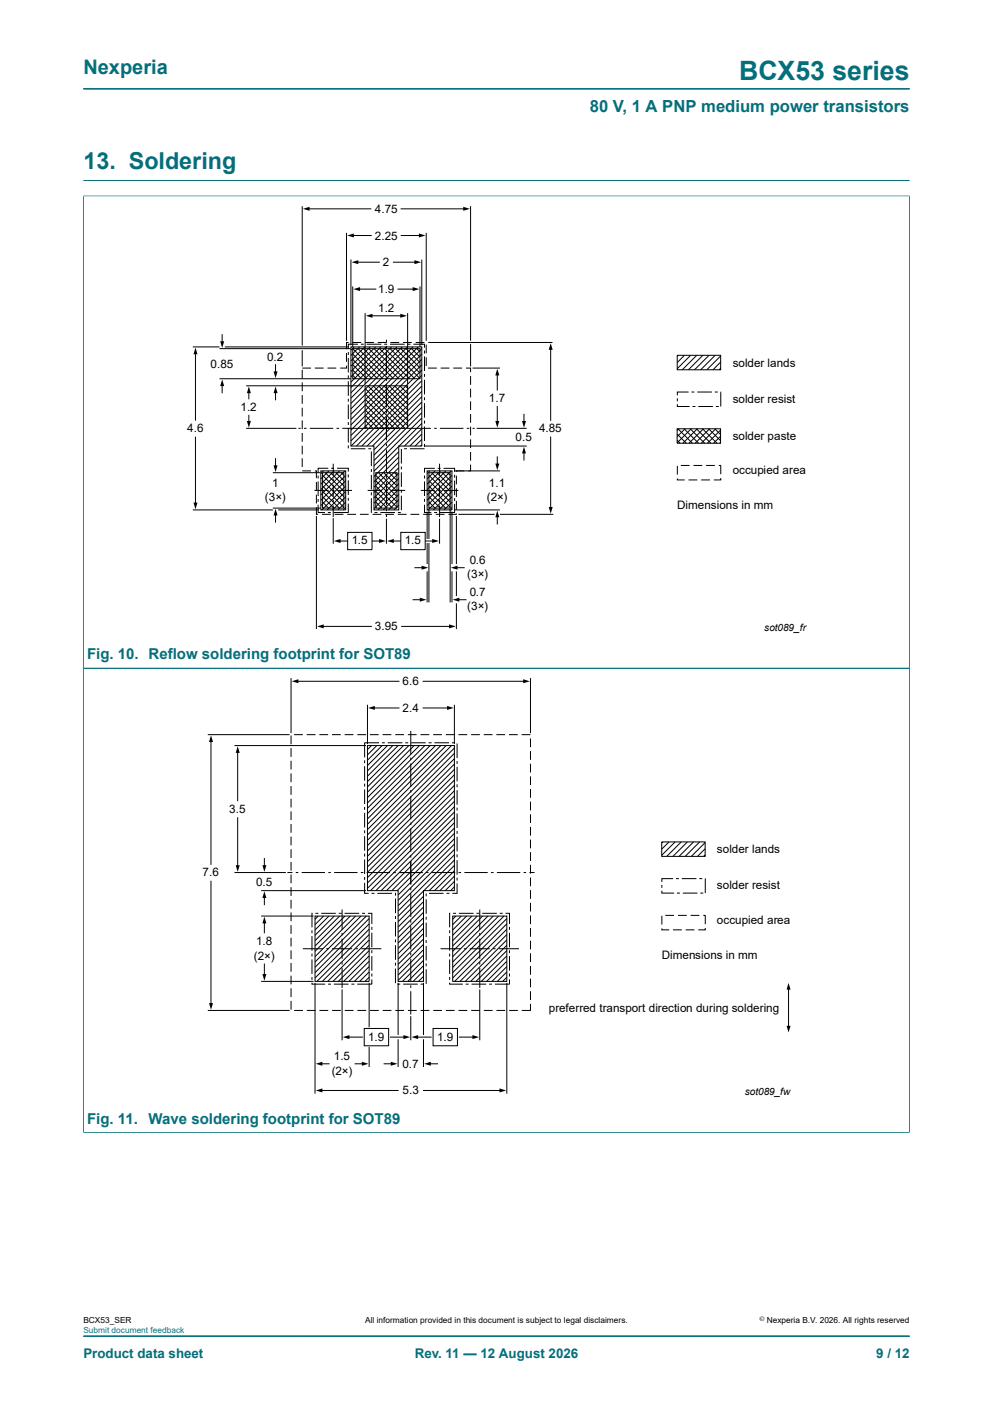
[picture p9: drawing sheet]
<svg xmlns="http://www.w3.org/2000/svg" width="210mm" height="297mm" viewBox="0 0 210 297" stroke-linecap="round" stroke-linejoin="round" font-family="sans-serif">
<path d="M17.6 18.8h174.8M17.6 38.2h174.8M17.6 41.5h174.8M17.6 41.4v198.2M192.4 41.4v198.2M17.6 141.4h174.8M17.6 239.5h174.8M17.6 282.6h174.8" fill="none" stroke="#036f7b" stroke-width=".21"/>
<g fill="none" stroke="#000" stroke-width=".21">
<path d="M63.9 43.6v29.5M65.2 44.2h13.2M73.3 49.3v22.8M74.2 54.9v18.1M74.6 49.8h3.9M75.5 55.5h4.7M83.2 55.5h4.7M84.8 44.2h13.4M84.8 49.8h4.1M89.2 54.9v18.1M90.1 49.3v22.8M99.5 43.6v28.5"/>
<path d="M40.8 73.4h5.6M41.3 74.7v14.2M46.4 73.8h27.8M47 70.8v1.7M47.5 73.4h26.3M58.3 77.2v1.6M63.9 77.9h1.9M63.9 74.1v3.4M63.9 78.2v1.9M66.6 77.9h1.8M69.3 77.9h1.8M73.3 77.4v.5h-1.4"/>
<path d="M73.3 74.7v1.8M73.7 74.5v.6M73.7 75.7v3.1M73.7 79.4v.6M73.7 72.4h-.4v1.5M74.2 73.4h15v21h-4.9v13.5h-5.2v-13.5h-4.9zM74.5 72.4h1.9M74.6 73.8l6.4 6.3M74.6 74.9l5.2 5.2M74.6 76l4.1 4.1M74.6 77.1l3 3M74.6 78.3l1.8 1.8"/>
<path d="M74.6 79.4l.7 .7M74.6 60.6v12.8M74.6 73.8h14.2v6.3h-14.2zM74.9 73.4l-.7 .7M75.7 72.8h-2v1.1M75.7 73.8l6.4 6.3M75.9 61.2h3.6M76 73.4l-1.8 1.8M76.3 72.8h.6M76.9 73.8l6.3 6.3M77.2 73.4l-3 2.9M77.2 72.4h1.9"/>
<path d="M77.2 66.2v15.1M77.6 72.8h3M78 73.8l6.3 6.3M78.2 66.8h6.7M78.3 73.4l-4.1 4.1M79.1 73.8l6.4 6.3M79.4 73.4l-5.2 5.2M79.9 72.4h1.8M80.2 73.8l6.4 6.3M80.5 73.4l-6.3 6.3M81.3 72.8h.6M81.4 73.8l6.3 6.3"/>
<path d="M81.7 73.4l-7.5 7.4M81.7 71.9v.6M81.7 73.2v.5M81.7 74.4v4.9M82.5 72.8h3.1M82.5 73.8l6.4 6.3M82.6 72.4h1.8M82.8 73.4l-8.6 8.6M83.6 73.8l5.2 5.1M83.9 73.4l-9.7 9.7M84.2 61.2h3.3M84.8 73.8l4 4"/>
<path d="M85.1 73.4l-10.9 10.8M85.2 72.4h1.9M85.9 73.8l2.9 2.9M86.2 73.4l-12 12M86.2 72.8h.6M86.2 66.2v15.1M87 73.8l1.8 1.8M87.3 73.4l-13.1 13.1M87.4 72.8h2.4v.7M87.9 72.4h1.9M88.1 73.8l.7 .6M88.4 73.4l-14.2 14.2"/>
<path d="M88.8 60.6v12.8M89.2 73.8l-15 14.9M89.2 74.9l-15 15M89.2 76l-15 15M89.2 77.1l-15 15M89.2 78.3l-15 15M89.2 79.4l-15 15M89.8 74.2v.6M89.8 75.4v3.1M89.8 79.1v.6M90.1 72.9v1.8M90.1 75.6v1.8"/>
<path d="M90.5 77.9h1.9M90.6 72.4h26.2M93.2 77.9h1.8M95.9 77.9h1.8M98.5 77.9h1v.8M99.5 72.8v4.7M99.5 79.6v1.8M99.9 77.9h5.8M105.2 79.1v3.4M116.5 73.7v15.2M143.2 75.2h9.2v3h-9.2zM143.5 75.2l-.3 .2"/>
<path d="M144.7 75.2l-1.5 1.5M146.1 75.2l-2.9 2.8M147.3 75.2l-3 3M148.6 75.2l-3 3M149.9 75.2l-3 3M151.2 75.2l-3 3M152.4 77.9l-.3 .3M152.4 76.6l-1.6 1.6M152.4 75.3l-2.9 2.9M41.3 92.5v14.1M46.4 80.1h27.8M47 81.4v1.7"/>
<path d="M52.1 90.6h10.6M52.1 81.6h24.7M52.6 82.9v1.5M52.6 87.9v1.4M57.7 100h10.1M58.3 82.9v1.7M58.3 97v1.7M63.1 90.6h.5M63.9 80.9v1.9M63.9 83.6v1.8M63.9 86.2v1.9M63.9 88.9v1.9"/>
<path d="M63.9 91.6v1.8M63.9 94.3v1.8M63.9 96.9v1.9M63.9 99.6h1.9M64.3 90.6h.5M65.5 90.6h5M66.6 99.6h.3v1.5M67.9 99.6h5.2v8.3h-5.2zM68.2 100h4.5v7.5h-4.5zM68.4 99.6l-.5 .6M68.8 100l3.9 3.9M69.4 99.1h-2.1v.9"/>
<path d="M69.5 99.6l-1.6 1.7M69.9 100l2.8 2.8M70 99.1h.7M70.5 98.1v2.5M70.7 99.6l-2.8 2.8M71 100l1.7 1.7M71.2 90.6h.5M71.3 99.1h2.4v.7M71.8 99.6l-3.9 4M72.2 100l.5 .5M72.4 90.6h4.9M72.9 99.6l-5 5.1"/>
<path d="M73.7 80.6v3.1M73.7 84.3v.7M73.7 85.6v3.1M73.7 89.3v.6M73.7 90.5v3.1M73.7 94.2v.6M74.2 94.9h3.1M77.2 81.6h9v9h-9zM77.2 82.2l8.4 8.4M77.2 83.3l7.3 7.3M77.2 84.4l6.2 6.2M77.2 85.6l5.1 5"/>
<path d="M77.2 86.7l3.9 3.9M77.2 87.8l2.8 2.8M77.2 88.9l1.7 1.7M77.2 90.1l.5 .5M77.8 81.6l8.4 8.4M77.9 94.9h.6M78 90.6h.6M78.5 95.5v3.1M78.5 99.2v.6M78.9 81.6l7.3 7.3M79.3 90.6h4.9M79.5 100h4.4v7.5h-4.4z"/>
<path d="M80 100l4 3.9M80 81.6l6.2 6.2M81.2 100l2.8 2.8M81.2 81.6l5 5M81.7 80.1v.5M81.7 81.3v4.9M81.7 86.9v.6M81.7 88.2v4.9M81.7 93.8v.6M81.7 95.1v4.9M82.3 100l1.7 1.7M82.3 81.6l3.9 3.9"/>
<path d="M83.4 100l.6 .5M83.4 81.6l2.8 2.8M84.3 95.6l-5.2 5.2M84.3 96.7l-5.2 5.2M84.3 97.8l-5.2 5.3M84.3 99l-5.2 5.2M84.6 81.6l1.6 1.7M84.9 95v3.1M84.9 98.7v.6M84.9 99.9v3.1M84.9 90.6h.6M85.5 94.9h.6"/>
<path d="M85.7 81.6l.5 .5M86.2 90.6h4.9M86.7 94.9h3.1M89.2 81.7l-12.7 12.7M89.2 82.8l-11.6 11.6M89.2 83.9l-10.4 10.5M89.2 85l-10.1 10.2M89.2 86.2l-10.1 10.1M89.2 87.3l-10.1 10.1M89.2 88.4l-10.1 10.1M89.2 89.6l-10.1 10.1M89.2 90.7l-3.7 3.7"/>
<path d="M89.2 91.8l-2.5 2.6M89.2 80.5l-13.8 13.9M89.2 92.9l-1.4 1.5M89.2 94.1l-.3 .3M89.6 94.4h21.8M89.8 80.3v3.1M89.8 84v.7M89.8 85.3v3.1M89.8 89v.6M89.8 90.2v3.1M89.8 93.9v.6M90.3 99.6h5.3v8.3h-5.3z"/>
<path d="M90.7 100h4.5v7.5h-4.5zM90.9 99.6l-.6 .6M91.3 100l3.9 3.9M91.8 90.6h.6M92 99.1h-2.2v.9M92 99.6l-1.7 1.7M92.4 100l2.8 2.8M92.6 99.1h.6M93 98.1v2.5M93.1 90.6h4.9M93.2 99.6l-2.9 2.8M93.5 100l1.7 1.7"/>
<path d="M93.8 99.1h2.3v.7M94.3 99.6l-4 4M94.7 100l.5 .5M95.4 99.6l-5.1 5.1M96 99.6h9.7M98.2 99.6h-1.7v.2M98.7 90.6h.5M99.5 98.3v1.3h-.5M99.5 82.2v1.9M99.5 84.9v1.9M99.5 87.6v1.8M99.5 90.3v1.8"/>
<path d="M99.5 92.9v1.9M99.5 95.6v1.9M99.9 90.6h.5M100.8 90.6h10.6M105.2 86v3.3M105.2 96.6v1.7M110.8 87.6v1.7M110.8 95.6v1.7M116.5 92.5v15M143.2 90.7h9.2v3.1h-9.2zM143.2 91.8l1.9 2M143.2 93.1l.6 .7"/>
<path d="M143.2 85.5v.5h2.6M143.2 84.3v.6M143.2 98.5v1.9M143.4 90.7l3 3.1M143.6 90.7l-.4 .4M144 98.5h1.8M144.7 90.7l3 3.1M144.9 90.7l-1.7 1.7M145.6 82.9h-2.4v.7M146 90.7l3 3.1M146.2 90.7l-3 3M146.2 82.9h.7"/>
<path d="M146.5 86h.6M146.7 98.5h1.8M147.3 90.7l3 3.1M147.5 82.9h3.1M147.5 90.7l-3.1 3.1M147.7 86h3.1M148.6 90.7l3 3.1M148.8 90.7l-3.1 3.1M149.3 98.5h1.9M149.9 90.7l2.5 2.5M150.1 90.7l-3.1 3.1M151.2 90.7l1.2 1.2"/>
<path d="M151.2 82.9h.6M151.4 90.7l-3.1 3.1M151.4 86h.6M152 98.5h.4v1.8M152.4 93.6l-.2 .2M152.4 92.3l-1.5 1.5M152.4 91l-2.8 2.8M152.4 82.9v3.1M40.8 107.9h16.9M57.7 107.5h10.1M58.3 108.8v1.6M58.8 107.9h8.6"/>
<path d="M66.5 103.7h3M66.9 107.3v1.5h.4M66.9 102v1.8M66.9 104.6v1.9M66.9 109.2v23.9M67.3 106.8v1.6h1.4M67.3 100.6v.6M67.3 101.8v3.1M67.3 105.5v.7M68.1 108.8h1.8M68.2 100.6l4.5 4.5M68.2 101.7l4.5 4.5"/>
<path d="M68.2 102.8l4.5 4.5M68.2 103.9l3.6 3.6M68.2 105.1l2.4 2.4M68.2 106.2l1.3 1.3M68.2 107.3l.2 .2M69.3 108.4h.7M70.2 103.7h.5M70.5 101.3v.5M70.5 102.5v2.5M70.5 105.7v.5M70.5 106.9v2.5M70.5 109.6v5.4"/>
<path d="M70.8 108.8h1.8M71.4 103.7h3M71.7 114.4h1.7M73.1 100.6l-5.2 5.2M73.1 101.7l-5.2 5.3M73.1 102.8l-5 5.1M73.1 104l-3.9 3.9M73.1 105.1l-2.8 2.8M73.1 106.2l-1.7 1.7M73.1 107.3l-.5 .6M73.4 108.8h1.9M73.5 112.6h5.2v3.7h-5.2z"/>
<path d="M73.7 106.5v1.9h-3.1M73.7 100.4v.6M73.7 101.6v3.1M73.7 105.3v.6M76.1 108.8h1.9M77.8 103.7h3M78.5 105.4l.1 3M78.5 100.5v3M78.5 104.2v.6M78.8 114.4h1.7M78.8 108.8h1.8M79.2 108.4h.6"/>
<path d="M79.5 100.6l4.5 4.5M79.5 101.7l4.5 4.5M79.5 102.8l4.5 4.5M79.5 103.9l3.5 3.6M79.5 105.1l2.4 2.4M79.5 106.2l1.3 1.3M79.5 107.3l.1 .2M80.4 108.4h3.1M81.5 103.7h.5M81.5 108.8h1.8M81.7 100.7v.5M81.7 101.9v5"/>
<path d="M81.7 107.6v.5M81.7 108.8v.6M81.7 109.7v5.3M82.7 103.7h3M83 114.4h1.7M84.1 108.8h1.9M84.1 108.4h.7M84.3 100.1l-5.2 5.2M84.3 101.2l-5.2 5.2M84.3 102.3l-5.2 5.3M84.3 103.5l-4.4 4.4M84.3 104.6l-3.2 3.3"/>
<path d="M84.3 105.7l-2.1 2.2M84.3 106.9l-1 1M84.8 112.6h5.1v3.7h-5.1zM84.9 103.6v.6M84.9 104.8v3.1M86.8 108.8h1.9M89 103.7h3M89.5 108.8h1.8M89.8 106.8v1.6h1.4M89.8 100.6v.6M89.8 101.8v3.1M89.8 105.5v.6"/>
<path d="M90 114.4h1.7M90.3 108.2v5.8M90.3 114.9v4.4M90.7 100.6l4.5 4.5M90.7 101.7l4.5 4.5M90.7 102.8l4.5 4.5M90.7 103.9l3.6 3.6M90.7 105.1l2.4 2.4M90.7 106.2l1.3 1.3M90.7 107.3l.2 .2M90.7 107.8v6.2M90.7 114.9v12.5"/>
<path d="M91.8 108.4h.6M92.2 108.8h1.8M92.7 103.7h.5M93 101.3v.5M93 102.5v2.5M93 105.7v.5M93 106.9v2.5M93 109.7v5.3M93.9 103.7h3M95.2 107.8v19.6M95.6 100.6l-5.3 5.2M95.6 101.7l-5.3 5.3"/>
<path d="M95.6 102.8l-5.1 5.1M95.6 104l-3.9 3.9M95.6 105.1l-2.8 2.8M95.6 106.2l-1.7 1.7M95.6 107.3l-.5 .6M95.6 108.2v11.1M96 107.9h9.7M96.1 106.6v1.8h-3M96.1 100.4v.7M96.1 101.7v3.1M96.1 105.4v.6M96.5 108.6v.2h-1.7"/>
<path d="M96.5 100.6v1.9M96.5 103.3v1.8M96.5 106v1.8M96.5 109.2v10.1M96.9 108.8h7.7M105.2 109.1v1.7M105.7 108.8h11.3M143.2 101.2v.3h1.6M145.6 101.5h1.9M148.3 101.5h1.8M152.4 101.1v.4h-1.4M68.2 132.5h10.3"/>
<path d="M84.9 132.5h10.4M87.4 126.9h1.7M87.7 120.1h1.7M90.3 120.9v6.5M95.6 120.9v6.5M96.5 120.1h1.7M96.5 120.9v5.2M96.5 127.6v5.5M96.9 126.9h1.6M44.1 155.4h17M44.6 156.7v26.1M49.7 157.7h27.6"/>
<path d="M50.3 159v10.4M61.6 143.6v11.4M61.6 155.6v1.8M61.6 158.3v1.8M62.2 155.4h1.8M62.8 144.1h21.6M64.9 155.4h1.8M67.5 155.4h1.9M70.2 155.4h1.9M72.9 155.4h1.8M75.6 155.4h1.8M77.7 157.7h18.4v30.7h-6.5v19.2h-5.4v-19.2h-6.5z"/>
<path d="M77.7 149.2v8.1M78.2 155.4h1.9M78.6 157.7l-.9 .9M79 149.8h5.4M79.7 157.7l-2 2M80.2 157.1h-3.1v3.1M80.8 157.1h.6M80.8 157.7l-3.1 3.1M80.9 155.4h1.9M81.9 157.7l-4.2 4.3M82 157.1h3.1M83.1 157.7l-5.4 5.4"/>
<path d="M83.6 155.4h1.8M84.2 157.7l-6.5 6.5M85.3 157.7l-7.6 7.6M85.7 157.1h.6M86.3 155.4h1.8M86.5 157.7l-8.8 8.8M86.9 154.6v5M86.9 157.1h3.1M87.6 157.7l-9.9 9.9M88.7 157.7l-11 11M88.9 155.4h1.9M89.5 149.8h5.3"/>
<path d="M89.5 144.1h21.4M89.8 157.7l-12.1 12.2M90.6 157.1h.7M91 157.7l-13.3 13.3M91.6 155.4h1.9M91.9 157.1h3.1M92.1 157.7l-14.4 14.4M93.2 157.7l-15.5 15.5M94.3 155.4h1.8M94.4 157.7l-16.7 16.7M95.5 157.7l-17.8 17.8M95.6 157.1h.6"/>
<path d="M96.1 149.2v8.1M96.1 158.2l-18.4 18.4M96.1 159.4l-18.4 18.4M96.7 157.3v3.1M97 155.4h1.8M99.6 155.4h1.9M102.3 155.4h1.9M105 155.4h1.8M107.6 155.4h1.9M110.3 155.4h1.9M112.2 143.6v11.4M112.2 156.2v1.9"/>
<path d="M112.2 158.9v1.8M50.3 173v10.3M61.6 160.9v1.9M61.6 163.6v1.9M61.6 166.3v1.8M61.6 169v1.8M61.6 171.6v1.9M61.6 174.3v1.9M61.6 177v1.8M61.6 179.6v1.9M77.1 160.8v.6M77.1 162.1v3"/>
<path d="M77.1 165.8v.6M77.1 167v3.1M77.1 170.7v.6M77.1 171.9v3.1M77.1 175.6v.7M77.1 176.9v3.1M86.9 160.3v.5M86.9 161.5v4.9M86.9 167.1v.6M86.9 168.4v4.9M86.9 174v.5M86.9 175.3v4.9"/>
<path d="M96.1 165l-18.4 18.4M96.1 166.1l-18.4 18.4M96.1 167.3l-18.4 18.4M96.1 168.4l-18.4 18.4M96.1 169.5l-18.4 18.4M96.1 170.7l-17.7 17.7M96.1 176.3l-12.1 12.1M96.1 177.4l-11.9 11.9M96.1 178.6l-11.9 11.9M96.1 179.7l-11.9 11.9M96.1 174l-14.4 14.4M96.1 175.2l-13.2 13.2"/>
<path d="M96.1 160.5l-18.4 18.4M96.1 161.6l-18.4 18.4M96.1 162.8l-18.4 18.3M96.1 163.9l-18.4 18.4M96.1 171.8l-16.6 16.6M96.1 172.9l-15.5 15.5M96.7 161v.6M96.7 162.2v3.1M96.7 165.9v.6M96.7 167.1v3.1M96.7 170.8v.7M96.7 172.1v3.1"/>
<path d="M96.7 175.8v.6M96.7 177v3.1M112.2 161.6v1.8M112.2 164.2v1.9M112.2 166.9v1.9M112.2 169.6v1.8M112.2 172.3v1.8M112.2 174.9v1.9M112.2 177.6v1.9M139.9 178.1h9.2v3.1h-9.2zM140.2 178.1l-.3 .2M141.5 178.1l-1.6 1.5"/>
<path d="M142.8 178.1l-2.9 2.8M144.1 178.1l-3.1 3.1M145.4 178.1l-3.1 3.1M146.7 178.1l-3.1 3.1M148 178.1l-3.1 3.1M149.1 179.5l-1.6 1.7M149.1 178.2l-2.9 3M44.6 186.4v26.1M49.7 184.6h10.6M55.3 193.8h10.9M55.3 188.4h22M55.9 181.6v1.7"/>
<path d="M55.9 189.7v1.7M55.9 195.1v2.2M60.8 184.6h1M61.6 182.3v1.9M61.6 185v1.8M61.6 187.7v1.8M61.6 190.3v1.9M61.6 193v1.9M61.6 195.7v1.8M61.6 198.4v1.8M62.6 184.6h.5M63.8 184.6h4.9"/>
<path d="M66 196.8v.6M66 198v3.1M66.1 193.2h-.1v3M66.6 193.8h11.5v13.8h-11.5zM66.7 193.2h.6M67.3 193.8l-.7 .7M67.9 193.2h3.1M68.4 193.8l-1.8 1.8M69.4 184.6h.6M69.6 193.8l-3 2.9M70.7 184.6h4.9M70.7 193.8l-4.1 4.1"/>
<path d="M71.6 193.2h.7M71.8 193.8l-5.2 5.2M72.3 192.4v4.2M72.3 197.3v.6M72.3 198.6v4.2M72.9 193.2h3.1M72.9 193.8l-6.3 6.3M74.1 193.8l-7.5 7.4M75.2 193.8l-8.6 8.6M76.3 184.6h.5M76.3 193.8l-9.7 9.7M76.6 193.2h.6"/>
<path d="M77.1 186.7v2.3h.9M77.1 180.6v.6M77.1 181.8v3.1M77.1 185.5v.6M77.5 193.8l-10.9 10.8M77.5 184.6h5M77.8 193.2h.8v2.3M78.1 194.3l-11.5 11.5M78.1 195.4l-11.5 11.5M78.1 196.6l-11.1 11M78.1 197.7l-9.9 9.9M78.1 198.8l-8.8 8.8"/>
<path d="M78.1 200l-7.7 7.6M78.6 189h.6M78.6 196.1v.6M78.6 197.3v3.1M79.8 189h3.1M83.2 184.6h.5M83.5 189h.1v.5M83.6 200v3M83.6 198.7v.6M83.6 193.8v.6M83.6 195v3.1M83.6 190.1v3.1"/>
<path d="M84.4 184.6h5M86.9 180.9v.5M86.9 182.1v5M86.9 187.8v.5M86.9 189v5M86.9 194.7v.5M86.9 195.9v5M89.6 189.6l-5.4 5.4M89.6 194.1l-5.4 5.4M89.6 195.3l-5.4 5.3M89.6 190.7l-5.4 5.4M89.6 191.9l-5.4 5.3"/>
<path d="M89.6 193l-5.4 5.4M89.6 196.4l-5.4 5.3M89.6 197.5l-5.4 5.4M89.6 198.6l-5.4 5.4M89.6 199.8l-5.4 5.3M90.1 184.6h.5M90.1 189v.6M90.1 190.2v3.1M90.1 193.9v.6M90.1 195.2v3M90.1 198.9v.6M90.7 189h3.1"/>
<path d="M91.3 184.6h5M94.4 189h.6M95.1 196.8v.6M95.1 198v3.1M95.2 193.2h-.1v3M95.7 193.8h11.5v13.8h-11.5zM95.8 193.2h.6M96.1 180.8l-11.9 11.9M96.1 181.9l-11.9 11.9M96.1 187.6l-.8 .8M96.1 183.1l-5.3 5.3M96.1 184.2l-4.2 4.2"/>
<path d="M96.1 185.3l-3.1 3.1M96.1 186.5l-1.9 1.9M96.4 193.8l-.7 .7M96.7 186.9v2.1h-1M96.7 180.7v.6M96.7 182v3M96.7 185.7v.6M97 184.6h.5M97.1 193.2h3M97.5 193.8l-1.8 1.8M98.2 184.6h4.9M98.7 193.8l-3 2.9"/>
<path d="M99.8 193.8l-4.1 4.1M100.8 193.2h.6M100.9 193.8l-5.2 5.2M101.5 192.4v4.2M101.5 197.3v.6M101.5 198.6v4.2M102 193.2h3.1M102.1 193.8l-6.4 6.3M103.2 193.8l-7.5 7.4M103.9 184.6h.5M104.3 193.8l-8.6 8.6M105.1 184.6h4.9"/>
<path d="M105.4 193.8l-9.7 9.7M105.7 193.2h.6M106.6 193.8l-10.9 10.8M106.9 193.2h.8v2.3M107.2 194.3l-11.5 11.5M107.2 195.4l-11.5 11.5M107.2 196.6l-11.1 11M107.2 197.7l-9.9 9.9M107.2 198.8l-8.8 8.8M107.2 200l-7.7 7.6M107.7 196.1v.6M107.7 197.3v3.1"/>
<path d="M110.7 184.6h.6M112 184.6h1.1M112.2 180.3v1.8M112.2 182.9v1.9M112.2 185.6v1.9M112.2 188.3v1.8M112.2 191v1.8M112.2 193.6v1.9M112.2 196.3v1.9M112.2 199v1.8M140 188.4v.5h2.6M140 196.4v.3h1.5"/>
<path d="M140 187.2v.6M140 193.7v1.9M140.7 193.6h1.9M142.3 185.9h-2.3v.7M142.3 196.7h1.9M143 185.9h.6M143.2 188.9h.6M143.4 193.6h1.8M144.2 185.9h3.1M144.4 188.9h3.1M145 196.7h1.9M146.1 193.6h1.8"/>
<path d="M147.9 185.9h.6M148.1 188.9h.6M148.7 193.6h.5v1.9M149.1 185.9l.1 3M149.1 180.8l-.3 .4M149.2 196.3v.4h-1.5M44.1 213.7h17M55.3 207.6h10.9M55.9 203.9v2.4M61.6 201v1.9M61.6 203.7v1.9M61.6 206.4v1.8"/>
<path d="M61.6 209.1v1.8M61.6 211.7v1.9M62.2 213.7h1.9M64.1 200.7h4.2M64.9 213.7h1.8M66 207.9v.3h2.8M66 201.7v.6M66 203v3M66 206.7v.6M66.6 208v23.2M67.6 213.7h1.8M69 200.7h.5"/>
<path d="M69.4 208.2h.6M70.2 200.7h4.3M70.2 213.7h1.9M70.6 208.2h3.1M72.3 203.5v.5M72.3 204.8v4.2M72.3 209.4v10.6M72.9 213.7h1.9M73.6 219.4h3.1M74.3 208.2h.6M75.2 200.7h.5M75.6 213.7h1.8"/>
<path d="M76.4 200.7h4.2M77 217.6h5.2v3.6h-5.2zM78.1 201.1l-6.6 6.5M78.1 202.2l-5.4 5.4M78.1 203.3l-4.3 4.3M78.1 204.5l-3.2 3.1M78.1 205.6l-2 2M78.1 206.7l-.9 .9M78.1 208v9.2M78.3 213.7h1.8M78.6 207.2v1h-3M78.6 201v.6"/>
<path d="M78.6 202.2v3.1M78.6 205.9v.7M80.9 213.7h1.9M82.6 219.4h3M83.6 213.7h1.9M83.6 203.7v.6M83.6 204.9v3.1M84 208.2h.6M84.2 208v10.8M84.2 220v5.6M85.3 208.2h3M86.3 213.7h1.8"/>
<path d="M86.9 201.6v.5M86.9 202.8v4.9M86.9 208.4v.6M86.9 209.7v4.9M86.9 215.1v4.9M88.1 219.4h3.1M88.9 213.7h1.9M89 208.2h.6M89.6 205.4l-2.2 2.2M89.6 206.5l-1.1 1.1M89.6 200.9l-5.4 5.4M89.6 202l-5.4 5.4"/>
<path d="M89.6 203.2l-4.5 4.4M89.6 204.3l-3.4 3.3M89.6 208v10.8M89.6 220v5.6M90.1 200.1v3.1M90.1 203.8v.6M90.1 205v3.1M91.6 217.6h5.1v3.6h-5.1zM91.6 213.7h1.9M93.2 200.7h4.2M94.3 213.7h1.8M95.1 207.9v.3h2.8"/>
<path d="M95.1 201.7v.6M95.1 203v3M95.1 206.7v.6M97 213.7h1.8M97.2 219.4h3M98.1 200.7h.5M98.5 208.2h.6M99.3 200.7h4.3M99.6 213.7h1.9M99.7 208.2h3.1M101.5 203.5v.5M101.5 204.8v4.2"/>
<path d="M101.5 209.4v10.6M102.3 213.7h1.9M103.4 208.2h.6M104.3 200.7h.5M105 213.7h1.8M105.5 200.7h4.2M107.2 201.1l-6.5 6.5M107.2 202.2l-5.4 5.4M107.2 203.3l-4.3 4.3M107.2 204.5l-3.2 3.1M107.2 205.6l-2 2M107.2 206.7l-.9 .9"/>
<path d="M107.2 208v23.2M107.7 213.7h1.8M107.7 207.2v1h-3M107.7 201v.6M107.7 202.2v3.1M107.7 205.9v.7M112.2 212.4v1.3h-1.9M112.2 201.7v1.8M112.2 204.3v1.9M112.2 207v1.9M112.2 209.7v1.8M166.8 208.9v8.4"/>
<path d="M67.9 230.7h16.3M67.9 225h1.7M75.1 225h1.7M78.1 221.6v4M81.2 225h1.7M89.6 230.7h16.3M90.8 225h1.7"/>
</g>
<g fill="#000">
<path d="M64.1 44.2l1.4-.5v.9zM73.4 49.8l1.4-.4v.8zM74.4 55.5l1.4-.5v.9zM87.6 55l1.5 .5-1.5 .4zM88.6 49.4l1.4 .4-1.4 .4zM98 43.7l1.4 .5-1.4 .4zM41.3 73.5l.5 1.4h-.9zM46.6 72.2h.8l-.4 1.4zM57.9 78.6h.8l-.4 1.4zM74.7 61.2l1.4-.5v.9zM77.4 66.8l1.4-.4v.8zM84.6 66.4l1.5 .4-1.5 .4z"/>
<path d="M87.3 60.7l1.4 .5-1.4 .4zM105.2 78l.4 1.4h-.8zM116.5 72.6l.4 1.4h-.9zM47 80.3l.4 1.4h-.8zM52.6 81.8l.5 1.4h-.9zM52.2 89.1h.9l-.5 1.4zM58.3 81.8l.4 1.4h-.8zM57.9 98.4h.8l-.4 1.5zM104.8 89.1h.8l-.4 1.4zM104.8 98.1h.8l-.4 1.4zM110.8 94.5l.4 1.4h-.8zM110.4 89.1h.8l-.4 1.4z"/>
<path d="M40.9 106.3h.9l-.5 1.4zM58.3 107.6l.4 1.4h-.8zM70.6 114.4l1.4-.4v.9zM80.2 114l1.4 .4-1.4 .5zM81.9 114.4l1.4-.4v.9zM89.2 119.7l1.4 .4-1.4 .4zM91.4 114l1.4 .4-1.4 .5zM95.3 120.1l1.5-.4v.8zM105.2 108l.4 1.4h-.8zM116 107.3h.9l-.4 1.4zM67.1 132.5l1.4-.4v.8zM88.8 126.4l1.4 .5-1.4 .4z"/>
<path d="M95 132.1l1.4 .4-1.4 .4zM95.7 126.9l1.4-.5v.9zM44.6 155.5l.5 1.5h-.9zM50.3 157.9l.4 1.4h-.8zM61.7 144.1l1.4-.4v.8zM77.9 149.8l1.4-.5v.9zM94.5 149.3l1.5 .5-1.5 .4zM110.6 143.7l1.4 .4-1.4 .4zM49.9 183h.8l-.4 1.4zM55.9 188.5l.4 1.5h-.8zM55.9 193.9l.4 1.4h-.8zM55.5 183h.8l-.4 1.4z"/>
<path d="M44.2 212.2h.9l-.5 1.4zM55.5 206h.8l-.4 1.5zM72.5 219.4l1.4-.4v.8zM85.3 219l1.4 .4-1.4 .4zM87 219.4l1.4-.4v.8zM99.9 219l1.4 .4-1.4 .4zM166.3 217h.9l-.4 1.4zM166.8 207.9l.4 1.4h-.9zM66.8 225l1.4-.4v.8zM66.8 230.7l1.4-.5v.9zM76.5 224.6l1.4 .4-1.4 .4zM82.6 224.6l1.5 .4-1.5 .4z"/>
<path d="M89.7 225l1.4-.4v.8zM105.6 230.2l1.4 .5-1.4 .4z"/>
</g>
<text font-size="5.6" fill="#036f7b" x="156.3" y="16.8">BCX53 series</text>
<text font-size="4.9" fill="#036f7b" x="17.6" y="35.9">13. Soldering</text>
<text font-size="4.2" fill="#036f7b" x="17.6" y="15.6">Nexperia</text>
<text font-size="3.5" fill="#036f7b" x="124.7" y="23.7">80 V, 1 A PNP medium power transistors</text>
<g font-size="3.2" fill="#036f7b">
<text x="18.4" y="139.5">Fig. 10. Reflow soldering footprint for SOT89</text>
<text x="18.4" y="237.7">Fig. 11.</text>
<text x="31.4" y="237.7">Wave soldering footprint for SOT89</text>
</g>
<g font-size="2.8" fill="#036f7b">
<text x="17.6" y="287.2">Product data sheet</text>
<text x="87.7" y="287.2">Rev. 11 — 12 August 2026</text>
<text x="185.3" y="287.2">9 / 12</text>
</g>
<g font-size="2.5">
<text x="79.3" y="45">4.75</text>
<text x="79.3" y="50.7">2.25</text>
<text x="81" y="56.3">2</text>
<text x="80" y="65.9">1.2</text>
<text x="80" y="62">1.9</text>
<text x="44.5" y="77.8">0.85</text>
<text x="56.5" y="76.3">0.2</text>
<text x="155" y="77.6">solder lands</text>
<text x="50.9" y="86.9">1.2</text>
<text x="103.4" y="85.1">1.7</text>
<text x="155" y="85.2">solder resist</text>
<text x="39.6" y="91.5">4.6</text>
<text x="109" y="93.3">0.5</text>
<text x="114" y="91.5">4.85</text>
<text x="155" y="93">solder paste</text>
<text x="155" y="100.3">occupied area</text>
<text x="56" y="106">(3×)</text>
<text x="57.5" y="103">1</text>
<text x="102.9" y="106">(2×)</text>
<text x="103.4" y="103">1.1</text>
<text x="143.2" y="107.8">Dimensions in mm</text>
<text x="74.4" y="115.1">1.5</text>
<text x="85.6" y="115.1">1.5</text>
<text x="99.3" y="119.3">0.6</text>
<text x="98.8" y="122.3">(3×)</text>
<text x="98.8" y="129.1">(3×)</text>
<text x="99.3" y="126.1">0.7</text>
<text x="79.3" y="133.4">3.95</text>
<text x="85.1" y="144.9">6.6</text>
<text x="85.1" y="150.6">2.4</text>
<text x="48.5" y="172">3.5</text>
<text x="42.8" y="185.4">7.6</text>
<text x="151.6" y="180.4">solder lands</text>
<text x="54.2" y="187.4">0.5</text>
<text x="151.6" y="188.1">solder resist</text>
<text x="151.6" y="195.6">occupied area</text>
<text x="53.7" y="203">(2×)</text>
<text x="54.2" y="199.9">1.8</text>
<text x="139.9" y="202.9">Dimensions in mm</text>
<text x="116.1" y="214">preferred transport direction during soldering</text>
<text x="77.8" y="220.1">1.9</text>
<text x="92.4" y="220.1">1.9</text>
<text x="70.2" y="227.3">(2×)</text>
<text x="70.6" y="224.3">1.5</text>
<text x="85.1" y="225.9">0.7</text>
<text x="85.1" y="231.5">5.3</text>
</g>
<g font-size="2.1">
<text x="161.6" y="133.4">sot089_fr</text>
<text x="157.5" y="231.6">sot089_fw</text>
</g>
<g font-size="1.8">
<text x="17.6" y="279.9">BCX53_SER</text>
<text x="77.2" y="279.9">All information provided in this document is subject to legal disclaimers.</text>
<text x="162.2" y="279.9">Nexperia B.V. 2026. All rights reserved</text>
</g>
<text font-size="1.8" fill="#00f" x="17.6" y="282">Submit document feedback</text>
<text font-size="1.4" x="160.6" y="279.4">©</text>
</svg>
